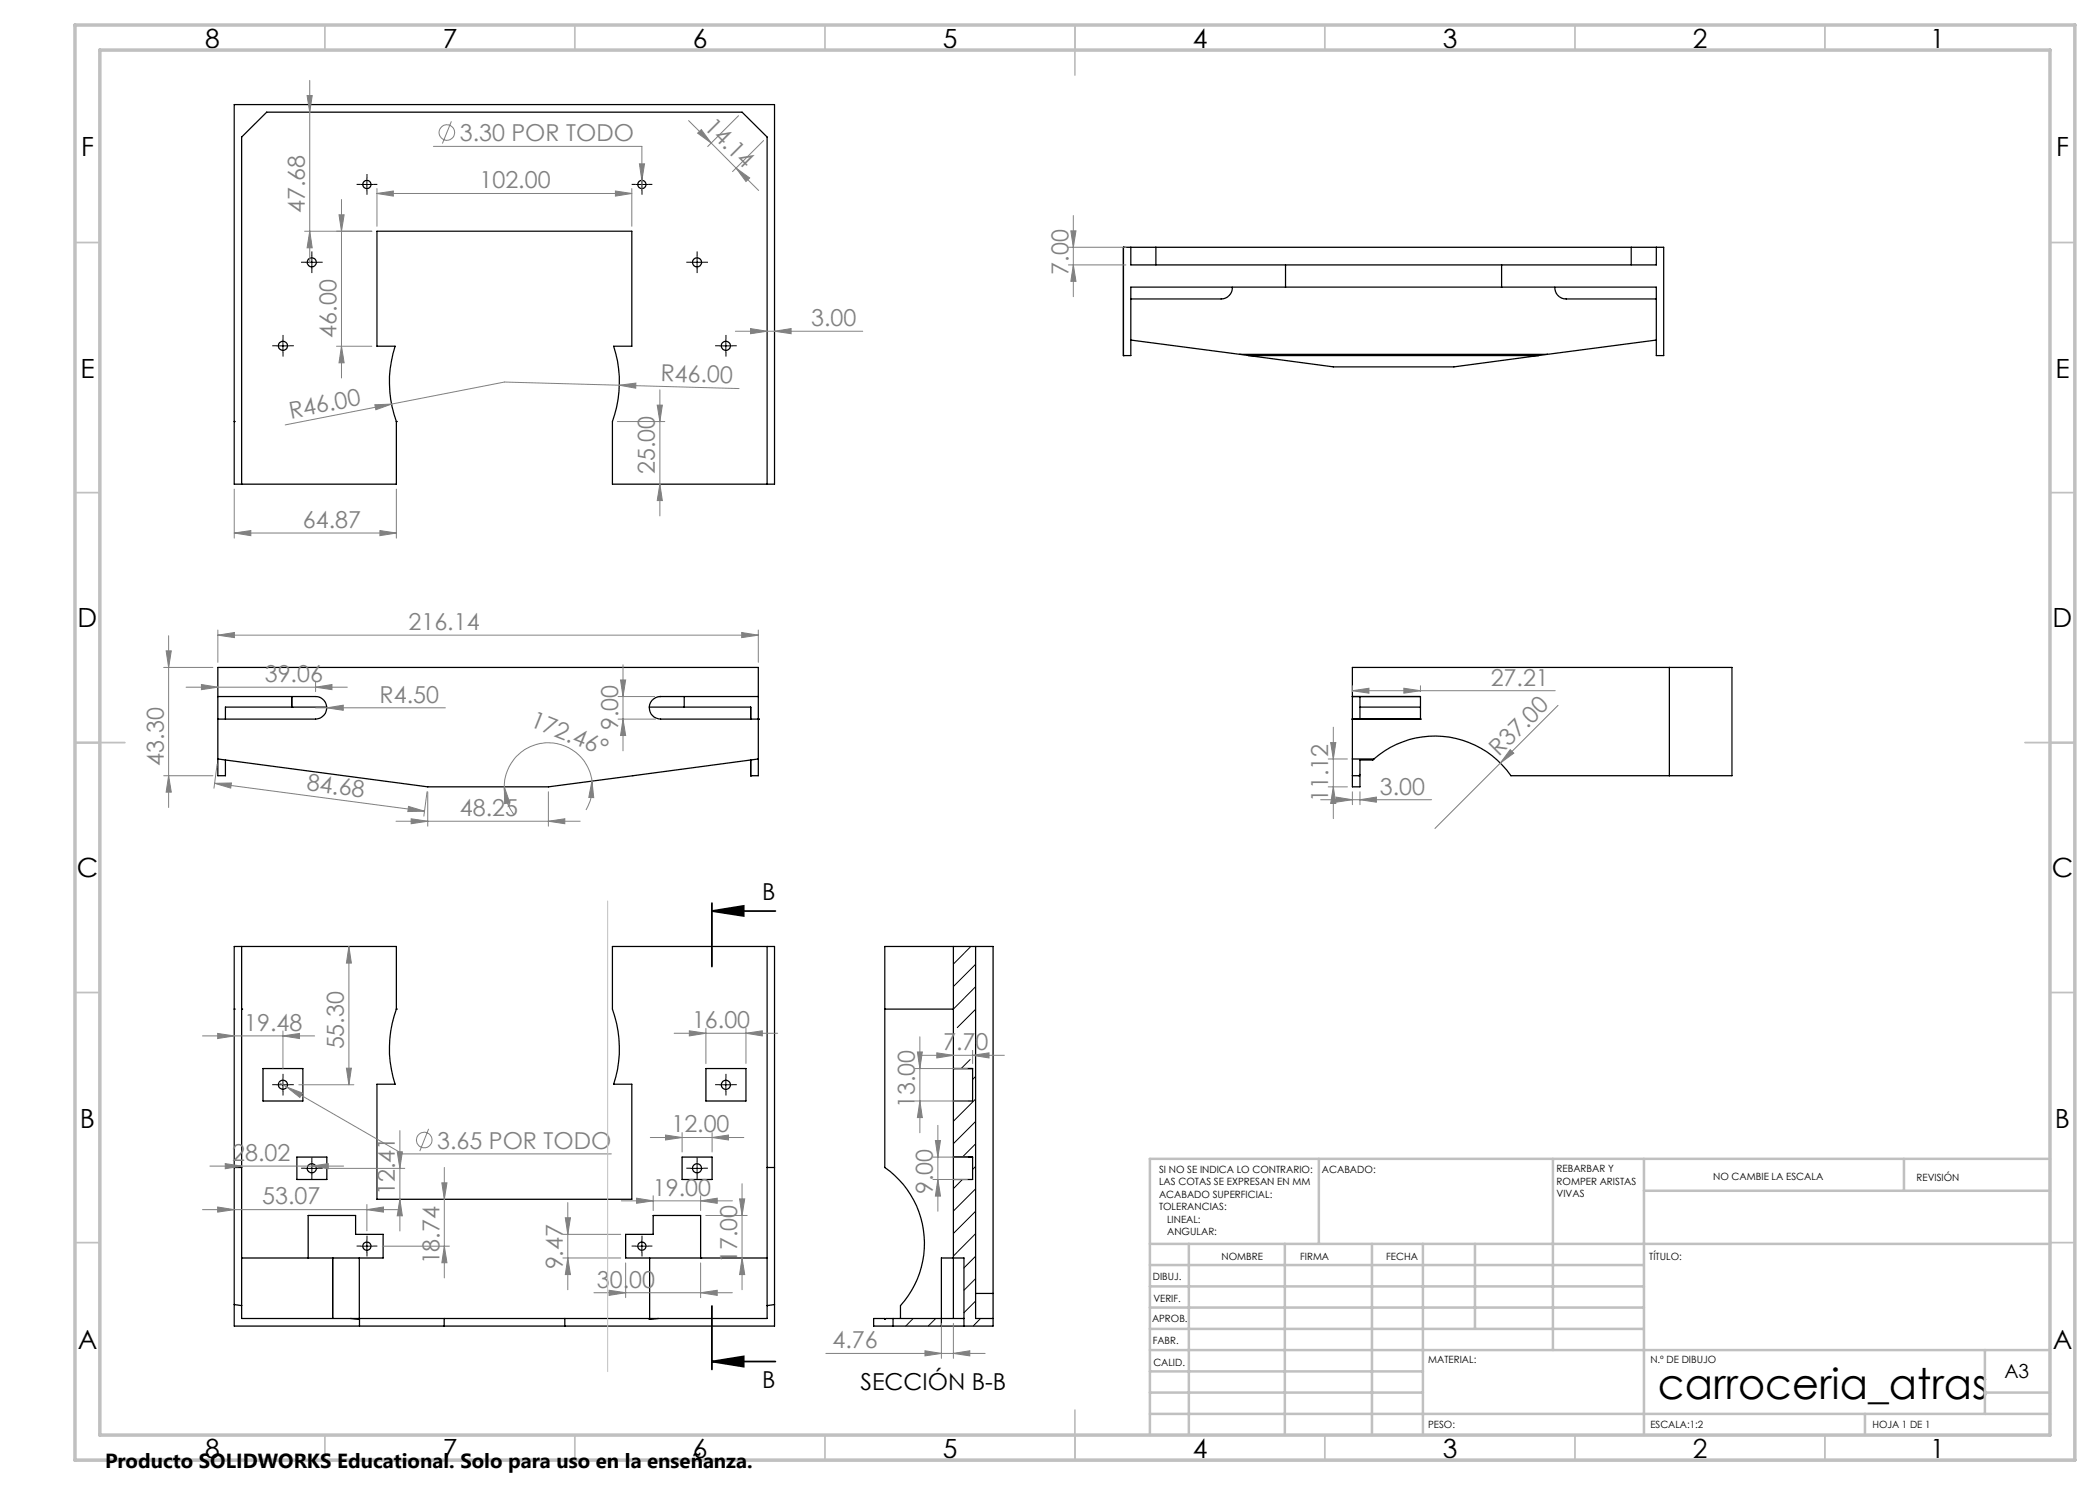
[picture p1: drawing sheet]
<svg xmlns="http://www.w3.org/2000/svg" width="420mm" height="297mm" viewBox="0 0 420 297" stroke-linecap="round" stroke-linejoin="round" font-family="sans-serif">
<g fill="none" stroke="#000" stroke-width=".25">
<path d="M46.8 20.9h108.1v75.9h-32.4v-12.5a23.3 23.3 0 0 0 .2-15.1h3.7v-23h-51v23h3.6a23.3 23.3 0 0 0 .3 15.1v12.5h-32.5zM224.7 49.5h.1M224.7 49.5h108v21.6h-1.4v-13.7h-105.1v13.7h-1.5M224.7 49.5v21.6M226.2 49.5v3.5h105.1v-3.5M231.2 49.5v3.5M246.5 57.4a2.23 2.23 0 0 1-2.3 2.4h-18M257.1 53v4.4M300.3 53v4.4M311 57.4a2.23 2.23 0 0 0 2.2 2.4h18.1M326.2 49.5v3.5M224.7 71.1h.1"/>
<path d="M226.2 68l21.8 2.9M248 70.9h61.5M248 70.9l1.7 .2M249.7 71.1h58M249.7 71.1l17 2.3h24.1l16.9-2.3M309.5 70.9l-1.8 .2M331.3 68l-21.8 2.9M46.8 84.3h.1M48.3 96.8v-69.4l5-5h95.1l5 5v69.4M79.3 84.3h.1M43.6 139.3h19.5a2.26 2.26 0 0 1 2.2 2.3 2.26 2.26 0 0 1-2.2 2.2h-19.5M58.3 139.3v2.1"/>
<path d="M132 139.3h.1M132 139.3a2.26 2.26 0 0 0-2.1 2.3 2.26 2.26 0 0 0 2.2 2.2h19.6M132 139.3h19.7M136.8 139.3v2.1M270.5 139.3v-5.8h75.9v21.6h-44.2a18.5 18.5 0 0 0-27.4-3.3M270.5 139.3v4.5M270.5 139.3h.1M270.5 139.3h13.6v4.5M272 139.3v4.5M333.9 133.5v21.6M43.6 151.8v3.3h1.5v-3.1M43.6 151.8v-18.3h108.1v18.3"/>
<path d="M43.6 151.8l41.9 5.6h24.2l42-5.6M58.3 141.4h.1M65.3 141.4h-20.2v2.4M129.9 141.4h20.2v2.4M150.1 152v3.1zM150.1 155.1h.1M151.7 143.8h.1M151.7 151.8v3.3h-1.6M270.5 143.8h.1M270.5 143.8h13.6M270.5 143.8v13.6h1.5v-2.3h-1.5M270.5 151.8h4.3"/>
<path d="M272 143.8h.1M272 141.4h12.1M274.8 151.8l-.2 .2h-2.6v2.9l-.2 .2M284.1 143.8h.1M48.3 189.3v44.2M153.4 189.3v44.2M190.7 189.3v74.4M195.1 189.3v74.4h3.5M46.8 201.8h.1M48.3 201.8h.1M52.6 213.7h8v6.5h-8zM79.3 201.8h.1"/>
<path d="M79.3 201.8a23.2 23.2 0 0 0-.3 15h-3.6v23.1h51v-23.1h-3.7a23.2 23.2 0 0 0-.2-15v-12.5h32.4v44.2M79.3 201.8v-12.5h-32.5v44.2M141.2 213.7h8v6.5h-8zM177 201.8h13.7M190.7 213.7h.1M190.7 213.7h3.8v6.5h-3.8M46.8 233.5v27.4M46.8 233.5h1.5M48.3 233.5v27.6M59.4 231.4h6v4.5h-6zM136.4 231.4h6v4.5h-6zM153.4 233.5v27.6"/>
<path d="M153.4 233.5h1.5M154.9 233.5v27.4M190.7 231.4h.1M190.7 231.4h3.8v4.5h-3.8M48.3 251.6h28.3v-4.7h-5.5v-3.8h-9.5v8.5M66.5 251.6h.1M66.5 251.6v12.1M71.9 251.6v12.1M129.9 251.6v12.1M140.1 251.6h.1M140.1 251.6v-8.5h-9.5v3.8h-5.5v4.7h28.3M195.1 258.7h3.5"/>
<path d="M46.8 260.9v4.3h108.1v-4.3M46.8 260.9l1.5 .2M48.3 261.1v2.6h105.1v-2.6M70.1 263.7l1.8 .2M71.9 263.7v1.5M88.8 263.7v1.5M113 263.7v1.5M129.9 263.7v.2l1.8-.2M154.9 260.9l-1.5 .2M178.6 263.7v1.5M180.1 263.7v-2.6a18.5 18.5 0 0 0-3.1-27.6v-44.2h21.6v75.9h-5.8M188.3 265.2h4.5"/>
<path d="M188.3 265.2v-13.6h4.5v13.6M192.8 263.7h-15.6l-.2 .2v-.2h-2.3v1.5h13.6"/>
<circle cx="73.4" cy="36.9" r=".82"/>
<circle cx="128.4" cy="36.9" r=".82"/>
<circle cx="62.3" cy="52.5" r=".91"/>
<circle cx="139.4" cy="52.5" r=".9"/>
<circle cx="56.6" cy="69.2" r=".92"/>
<circle cx="145.2" cy="69.2" r=".92"/>
<circle cx="56.6" cy="217" r=".92"/>
<circle cx="145.2" cy="217" r=".92"/>
<circle cx="62.4" cy="233.6" r=".91"/>
<circle cx="139.4" cy="233.6" r=".91"/>
<circle cx="73.4" cy="249.2" r=".82"/>
<circle cx="128.4" cy="249.2" r=".82"/>
</g>
<g fill="none" stroke="#000" stroke-width=".2">
<path d="M72.1 36.9h2.5M73.4 35.6v2.5M127.1 36.9h2.5M128.4 35.6v2.5M61.1 52.5h2.5M62.4 51.2v2.5M138.1 52.5h2.6M139.4 51.2v2.5M55.4 69.2h2.4M56.6 67.9v2.5M143.9 69.2h2.5M145.2 67.9v2.5"/>
<path d="M194.2 189.3l-3.5 3.5M195.1 192.9l-4.4 4.4M195.1 197.3l-4.4 4.5M55.4 217h2.4M56.6 215.7v2.5M143.9 217h2.5M145.2 215.7v2.5M194 211.9l-1.8 1.8M195.1 201.9l-3.6 3.6M195.1 215.3l-.6 .6M195.1 219.8l-4.4 4.5M61.1 233.7h2.5"/>
<path d="M62.4 232.4v2.5M138.1 233.7h2.6M139.4 232.4v2.5M192.5 235.9l-1.8 1.8M195.1 224.3l-4.4 4.4M195.1 228.8l-2.6 2.6M195.1 233.3l-.6 .6M195.1 237.8l-4.4 4.4M72.1 249.2h2.5M73.4 248v2.5M127.1 249.2h2.5M128.4 248v2.5"/>
<path d="M195.1 242.2l-4.4 4.5M195.1 246.7l-4.4 4.5M195.1 251.2l-2.3 2.4M195.1 255.7l-2.3 2.4M182.6 263.7l-1.4 1.5M187.1 263.7l-1.5 1.5M195.1 260.2l-2.3 2.3M196.1 263.7l-1.5 1.5"/>
</g>
<g fill="none" stroke="#808080" stroke-width=".2">
<path d="M61.4 19.1h1l-.5 3.3zM61.9 16.1v36.5M68.3 39.9v35.7M75.4 38.7l3.3-.5v1zM75.4 37.7v7.6M75.4 38.7h51M86.7 29.3h41.7v8.4M90.3 24.3l-1.8 4.4M123.1 38.2l3.3 .5-3.3 .5zM126.4 37.7v7.6M127.9 32.8h1l-.5 3.3zM137.7 24.1l4.5 4.5"/>
<path d="M139.5 26.6l.8-.7 1.9 2.7zM142.2 28.6l5 5M147.2 33.6l2.7 2-.7 .7zM147.2 33.6l4.5 4.5M147.7 23.1l-6.2 6.2M152.7 28.1l-6.2 6.2M60.9 46.2h13.5M61.9 46.2l.5 3.4h-1zM67.8 43h1l-.5 3.2zM213.7 53h11.5M213.7 49.5h11.5M214.2 46.2h1l-.5 3.3z"/>
<path d="M214.7 53l.5 3.3h-1zM214.7 43.1v16.2M67.3 69.2h7.1M68.3 69.2l.5 3.4h-1zM123.9 77l3.3-.4-.1 1zM132 78v25.2M147.1 66.2h25.4M147.8 77.7l-46.9-1.3-22.6 4.4M150.1 65.7l3.3 .5-3.3 .5zM154.9 66.2l3.3-.5v1zM46.8 97.8v9.8M75 81l3.3-.2-3.1 1.1z"/>
<path d="M78.3 80.8l-21.3 4.2M79.3 97.8v9.8M123.5 84.3h9.5M131.4 81h1.1l-.5 3.3zM132 96.8l.5 3.3h-1.1zM46.8 106.6l3.4-.5v1zM46.8 106.6h32.5M76 106.1l3.3 .5-3.3 .5zM32.7 133.5h9.9M33.2 130.2h1.1l-.6 3.3zM33.7 127.1v34.4M37.2 137.4h32.3"/>
<path d="M40.3 136.9l3.3 .5-3.3 .5zM43.6 127l3.3-.5v1zM43.6 126v6.5M43.6 127h108.1M63.1 137.4l3.3-.5v1zM63.1 136.4v1.9M123.6 139.3h7.4M124.1 136h1l-.5 3.3zM124.6 133v17.2M148.3 126.5l3.4 .5-3.4 .5zM151.7 126v6.5M270.5 138.1l3.3-.4v.9z"/>
<path d="M270.5 137.2v1.1M270.5 138.1h40.5M280.8 137.7l3.3 .4-3.3 .5zM284.1 137.2v1.1M32.7 155.1h9.9M33.7 155.1l.6 3.3h-1.1zM42.9 156.7l3.4-.1-.2 1zM42.9 156.7l42 5.5M43.4 152.8l-.6 4.9M63.1 141.6h26M65.4 141.6l3.3-.6v1.1zM85.4 158.4l-.6 4.8"/>
<path d="M85.5 158.4v6.8M100.9 157.4l1.1 3.1-1.1 .2zM100.9 157.4a8.6 8.6 0 0 0 1.9 5.5M109.7 158.4v6.8M118.4 156.2l.3 3.3h-.9zM118.4 156.2a8.8 8.8 0 0 0-9.3-7.6 8.8 8.8 0 0 0-8.2 8.8M118.4 156.2a8.9 8.9 0 0 1-1.2 5.8M123.6 143.8h7.5M124.6 143.8l.5 3.3h-1zM264.1 159.9h22.2M265.6 151.8h3.9M265.6 157.4h3.9"/>
<path d="M266.1 148.5h1.1l-.5 3.3zM266.7 157.4l.5 3.3h-1.1zM266.7 145.4v18.3M267.2 159.4l3.3 .5-3.3 .5zM270.5 158.4v2.5M272 159.9l3.3-.5v1zM272 158.4v2.5M302 149.9l.8 .7-2.7 2zM311.6 141.1l-24.6 24.6M79.2 164.2h36.8M81.7 161.3l3.2 .9-3.3 .1zM82.2 163.8l3.3 .4-3.3 .5z"/>
<path d="M109.7 164.2l3.3-.4v.9zM69.8 189.3l.5 3.3h-1zM69.8 189.3v27.7M40.5 207.2h22.4M43.5 206.7l3.3 .5-3.3 .5zM55.8 216.5l1.6 .9M56.6 207.2l3.3-.5v1zM56.6 206.2v7.6M57.4 217.4l3.1 1.2-.5 .9zM57.4 217.4l23.1 13.4h41.8M59.8 217h11M69.3 213.6h1l-.5 3.4z"/>
<path d="M134.8 206.7h20.7M137.9 206.2l3.3 .5-3.3 .5zM141.2 205.7v7M149.2 206.7l3.3-.5v1zM149.2 205.7v7M183 213.7h10.5M183.5 210.4h1l-.5 3.3zM184 207.4v19.2M184.3 211.1h16.6M187.4 210.6l3.3 .5-3.3 .5zM194.5 211.1l3.3-.5v1zM194.5 210.1v2.6"/>
<path d="M42 233.2h26.7M45 232.7l3.3 .5-3.3 .5zM62.4 233.2l3.3-.5v1zM65.5 233.7h15.5M79.4 230.4h1.1l-.5 3.3zM80 239.9l.5 3.3h-1.1zM80 226.1v20.1M85.7 225.8l-1.7 4.4M88.4 236.6h1l-.5 3.3zM88.9 233.5v22.1M127.3 239.6l3.3 .6-3.3 .5zM130.1 227.5h18.7"/>
<path d="M130.6 239.1v3M133.1 227l3.3 .5-3.3 .5zM136.4 226.5v3.9M140.1 239.1v3M142.4 227.5l3.3-.5v1zM142.4 226.5v3.9M147.9 239.8h1l-.5 3.3zM148.4 236.7v21.2M183 220.2h10.5M184 220.2l.5 3.3h-1zM186.6 235.9h6.9M186.6 231.4h6.9"/>
<path d="M187.1 228.1h1l-.5 3.3zM187.6 235.9l.5 3.3h-1zM187.6 225.1v17.1M40.5 241.9h39.2M43.5 241.4l3.3 .5-3.3 .5zM73.4 241.9l3.3-.5v1zM73.4 240.9v5.3M76.4 249.2h13.5M88.9 249.2l.5 3.4h-1zM112.6 246.9h11.5M112.6 251.6h11.5M113.1 243.6h1l-.5 3.3z"/>
<path d="M113.6 251.6l.5 3.3h-1zM113.6 240.5v17.4M118.8 258.5h27.7M121.8 258.1l3.3 .4-3.3 .6zM124.3 240.2h22.2M125.1 252.6v6.9M140.1 258.5l3.3-.4v1zM140.1 240.2l3.3-.6v1.1zM140.1 252.6v6.9M141.1 243.1h8.3M148.4 251.6l.5 3.3h-1zM165.2 270.7h31.8"/>
<path d="M185 270.2l3.3 .5-3.3 .5zM188.3 264.7v7M190.7 270.7l3.3-.5v1zM190.7 264.7v7"/>
<circle cx="89.4" cy="26.5" r="1.56"/>
<circle cx="84.8" cy="228" r="1.56"/>
</g>
<path d="M142.4 182.2l6.3-1v2zM142.4 182.2h12.7M142.4 180.6v12.7M142.4 272.3l6.3-1v2zM142.4 261.2v12.7M142.4 272.3h12.7" fill="none" stroke="#000" stroke-width=".35"/>
<g fill="none" stroke="#000" stroke-width=".2" stroke-dasharray="15.2 1.3 1.3 1.3" stroke-linecap="butt">
<path d="M72.1 36.9h-.8M73.4 35.6v-.8M73.4 38.1v.9M74.6 36.9h.9M127.1 36.9h-.8M128.4 35.6v-.8M128.4 38.1v.9M129.6 36.9h.9M61.1 52.4h-.9M62.4 51.2v-.9M62.4 53.7v.9M63.6 52.4h.9"/>
<path d="M138.2 52.4h-.9M139.4 51.2v-.9M139.4 53.7v.9M140.7 52.4h.9M55.4 69.2h-1M56.6 67.9v-.9M56.6 70.4v.9M57.9 69.2h.9M143.9 69.2h-.9M145.2 67.9v-.9M145.2 70.4v.9M146.4 69.2h1"/>
<path d="M55.4 216.9h-1M56.6 215.7v-.9M56.6 218.2v.9M57.9 216.9h.9M143.9 216.9h-.9M145.2 215.7v-.9M145.2 218.2v.9M146.4 216.9h1M61.1 233.6h-.9M62.4 232.4v-.9M62.4 234.9v.9M63.6 233.6h.9"/>
<path d="M138.2 233.6h-.9M139.4 232.4v-.9M139.4 234.9v.9M140.7 233.6h.9M72.1 249.2h-.8M73.4 248v-.9M73.4 250.5v.8M74.6 249.2h.9M127.1 249.2h-.8M128.4 248v-.9M128.4 250.5v.8M129.6 249.2h.9"/>
</g>
<path d="M121.5 180.2v94.1" fill="none" stroke="#c0c0c0" stroke-width=".2"/>
<g fill="none" stroke="#c0c0c0" stroke-width=".35">
<path d="M65 5v5M115 5v5M165 5v5M215 5v10M265 5v5M315 5v5M365 5v5M15 48.5h5M410 48.5h5M15 98.5h5M410 98.5h5M15 148.5h10"/>
<path d="M405 148.5h10M15 198.5h5M410 198.5h5M15 248.5h5M410 248.5h5M65 287v5M115 287v5M165 287v5M215 282v10M265 287v5M315 287v5M365 287v5"/>
</g>
<g fill="none" stroke="#c0c0c0" stroke-width=".5">
<path d="M263.8 231.8v17M310.6 231.8v38.2M328.8 231.8v55.2M328.8 238.2h81.2M380.8 231.8v6.4M410 231.8h-180v55.2M230 248.8h180M230 257.3h98.8M230 253h98.8M237.8 248.8v38.2M257 248.8v38.2M274.4 248.8v38.2"/>
<path d="M284.6 248.8v38.2M295 248.8v17M230 265.8h98.8M230 261.5h98.8M230 278.5h54.6M230 274.3h54.6M230 270h180M397 278.5h13M397 270v12.8M230 282.8h180M373 282.8v4.2"/>
</g>
<path d="M15 5h400v287h-400zM20 10h390v277h-390z" fill="none" stroke="#c0c0c0" stroke-width=".7"/>
<path d="M142.4 182.2l6.3-1v2zM142.4 272.3l6.3-1v2z" fill="#000"/>
<g fill="#808080">
<path d="M75 81l3.3-.2-3.1 1.1z"/>
<path d="M302 149.9l.8 .7-2.7 2z"/>
<path d="M123.9 77l3.3-.4-.1 1z"/>
<path d="M65.4 141.6l3.3-.6v1.1z"/>
<path d="M118.4 156.2l.3 3.3h-.9zM100.9 157.4l1.1 3.1-1.1 .2z"/>
<path d="M81.7 161.3l3.2 .9-3.3 .1zM42.9 156.7l3.4-.1-.2 1z"/>
<path d="M190.7 270.7l3.3-.5v1zM185 270.2l3.3 .5-3.3 .5z"/>
<path d="M56.6 207.2l3.3-.5v1zM43.5 206.7l3.3 .5-3.3 .5zM62.4 233.2l3.3-.5v1zM45 232.7l3.3 .5-3.3 .5zM73.4 241.9l3.3-.5v1zM43.5 241.4l3.3 .5-3.3 .5zM123.1 38.2l3.3 .5-3.3 .5zM75.4 38.7l3.3-.5v1zM63.1 137.4l3.3-.5v1zM40.3 136.9l3.3 .5-3.3 .5zM280.8 137.7l3.3 .4-3.3 .5zM270.5 138.1l3.3-.4v.9zM272 159.9l3.3-.5v1zM267.2 159.4l3.3 .5-3.3 .5z"/>
<path d="M57.4 217.4l2.6 2.1 .5-.9zM150.1 65.7l3.3 .5-3.3 .5zM154.9 66.2l3.3-.5v1zM127.9 32.8l.5 3.3 .5-3.3zM43.6 127l3.3-.5v1zM148.3 126.5l3.4 .5-3.4 .5zM82.2 163.8l3.3 .4-3.3 .5zM109.7 164.2l3.3-.4v.9z"/>
<path d="M76 106.1l3.3 .5-3.3 .5zM46.8 106.6l3.4-.5v1z"/>
<path d="M140.1 258.5l3.3-.4v1zM121.8 258.1l3.3 .4-3.3 .6z"/>
<path d="M140.1 240.2l3.3-.6v1.1zM127.3 239.6l3.3 .6-3.3 .5z"/>
<path d="M142.4 227.5l3.3-.5v1zM133.1 227l3.3 .5-3.3 .5z"/>
<path d="M149.2 206.7l3.3-.5v1zM137.9 206.2l3.3 .5-3.3 .5z"/>
<path d="M124.1 136h1l-.5 3.3zM124.6 143.8l.5 3.3h-1z"/>
<path d="M33.2 130.2h1.1l-.6 3.3zM33.7 155.1l.6 3.3h-1.1z"/>
<path d="M187.6 235.9l.5 3.3h-1zM187.1 228.1h1l-.5 3.3z"/>
<path d="M69.3 213.6h1l-.5 3.4zM69.8 189.3l.5 3.3h-1z"/>
<path d="M61.9 46.2l.5 3.4h-1zM61.4 19.1h1l-.5 3.3zM214.7 53l.5 3.3h-1zM214.2 46.2h1l-.5 3.3z"/>
<path d="M183.5 210.4h1l-.5 3.3zM184 220.2l.5 3.3h-1z"/>
<path d="M79.4 230.4h1.1l-.5 3.3zM80 239.9l.5 3.3h-1.1zM88.4 236.6h1l-.5 3.3zM88.9 249.2l.5 3.4h-1zM67.8 43h1l-.5 3.2zM68.3 69.2l.5 3.4h-1zM131.4 81h1.1l-.5 3.3zM132 96.8l.5 3.3h-1.1zM266.1 148.5h1.1l-.5 3.3zM266.7 157.4l.5 3.3h-1.1z"/>
<path d="M148.4 251.6l.5 3.3h-1zM147.9 239.8h1l-.5 3.3z"/>
<path d="M113.1 243.6h1l-.5 3.3zM113.6 251.6l.5 3.3h-1z"/>
<path d="M139.5 26.6l.8-.7 1.9 2.7zM147.2 33.6l2.7 2-.7 .7z"/>
<path d="M187.4 210.6l3.3 .5-3.3 .5zM194.5 211.1l3.3-.5v1z"/>
</g>
<text font-size="8.5" x="331.6" y="279.7">carroceria_atras</text>
<g font-size="5.3">
<text x="41" y="9.5">8</text>
<text x="88.5" y="9.5">7</text>
<text x="138.5" y="9.5">6</text>
<text x="188.5" y="9.5">5</text>
<text x="238.5" y="9.5">4</text>
<text x="288.5" y="9.5">3</text>
<text x="338.5" y="9.5">2</text>
<text x="386" y="9.5">1</text>
<text x="16.2" y="31.3">F</text>
<text x="411.2" y="31.3">F</text>
<text x="16.1" y="75.5">E</text>
<text x="411.1" y="75.5">E</text>
<text x="15.5" y="125.5">D</text>
<text x="410.5" y="125.5">D</text>
<text x="15.4" y="175.5">C</text>
<text x="410.4" y="175.5">C</text>
<text x="16" y="225.5">B</text>
<text x="411" y="225.5">B</text>
<text x="15.5" y="269.8">A</text>
<text x="410.5" y="269.8">A</text>
<text x="41" y="291.5">8</text>
<text x="88.5" y="291.5">7</text>
<text x="138.5" y="291.5">6</text>
<text x="188.5" y="291.5">5</text>
<text x="238.5" y="291.5">4</text>
<text x="288.5" y="291.5">3</text>
<text x="338.5" y="291.5">2</text>
<text x="386" y="291.5">1</text>
</g>
<g font-size="4.7" fill="#808080">
<text x="92" y="28.2">3.30 POR TODO</text>
<text x="140.6" y="25.6" transform="rotate(45 140.6 25.6)">14.14</text>
<text x="95.9" y="37.7">102.00</text>
<text x="60.9" y="42.6" transform="rotate(-90 60.9 42.6)">47.68</text>
<text x="213.7" y="54.9" transform="rotate(-90 213.7 54.9)">7.00</text>
<text x="162.2" y="65.2">3.00</text>
<text x="67.3" y="67.5" transform="rotate(-90 67.3 67.5)">46.00</text>
<text x="132.1" y="76.2" transform="rotate(2 132.1 76.2)">R46.00</text>
<text x="58.1" y="83.7" transform="rotate(-11 58.1 83.7)">R46.00</text>
<text x="131" y="94.8" transform="rotate(-90 131 94.8)">25.00</text>
<text x="60.6" y="105.6">64.87</text>
<text x="81.7" y="126">216.14</text>
<text x="53" y="136.4">39.06</text>
<text x="298.1" y="137.1">27.21</text>
<text x="75.9" y="140.6">R4.50</text>
<text x="105.9" y="145.2" transform="rotate(22 105.9 145.2)">172.46°</text>
<text x="123.6" y="146.1" transform="rotate(-90 123.6 146.1)">9.00</text>
<text x="32.7" y="153.1" transform="rotate(-90 32.7 153.1)">43.30</text>
<text x="299.8" y="151.5" transform="rotate(-45 299.8 151.5)">R37.00</text>
<text x="61.2" y="158" transform="rotate(8 61.2 158)">84.68</text>
<text x="265.7" y="160.4" transform="rotate(-90 265.7 160.4)">11.12</text>
<text x="276" y="158.9">3.00</text>
<text x="92" y="163.2">48.25</text>
<text x="48.9" y="206.2">19.48</text>
<text x="68.8" y="209.9" transform="rotate(-90 68.8 209.9)">55.30</text>
<text x="138.4" y="205.6">16.00</text>
<text x="188.6" y="210">7.70</text>
<text x="183" y="221.7" transform="rotate(-90 183 221.7)">13.00</text>
<text x="134.3" y="226.5">12.00</text>
<text x="46.4" y="232.2">28.02</text>
<text x="87.4" y="229.7">3.65 POR TODO</text>
<text x="79" y="239" transform="rotate(-90 79 239)">12.41</text>
<text x="130.6" y="239.1">19.00</text>
<text x="186.6" y="238.8" transform="rotate(-90 186.6 238.8)">9.00</text>
<text x="52.4" y="240.9">53.07</text>
<text x="87.9" y="252.9" transform="rotate(-90 87.9 252.9)">18.74</text>
<text x="112.6" y="253.9" transform="rotate(-90 112.6 253.9)">9.47</text>
<text x="119.4" y="257.5">30.00</text>
<text x="147.4" y="252.6" transform="rotate(-90 147.4 252.6)">17.00</text>
<text x="166.5" y="269.6">4.76</text>
</g>
<g font-size="4.7">
<text x="152.4" y="180">B</text>
<text x="152.4" y="277.7">B</text>
<text x="172.1" y="278">SECCIÓN B-B</text>
</g>
<text font-size="4.1" x="21" y="293.7">Producto SOLIDWORKS Educational. Solo para uso en la enseñanza.</text>
<text font-size="3.9" x="400.9" y="275.5">A3</text>
<g font-size="2">
<text x="231.8" y="234.6">SI NO SE INDICA LO CONTRARIO:</text>
<text x="231.8" y="237.1">LAS COTAS SE EXPRESAN EN MM</text>
<text x="231.8" y="239.6">ACABADO SUPERFICIAL:</text>
<text x="264.4" y="234.6">ACABADO:</text>
<text x="311.3" y="234.5">REBARBAR Y</text>
<text x="311.3" y="237">ROMPER ARISTAS</text>
<text x="311.3" y="239.5">VIVAS</text>
<text x="342.6" y="236">NO CAMBIE LA ESCALA</text>
<text x="383.3" y="236.2">REVISIÓN</text>
<text x="231.8" y="242.1">TOLERANCIAS:</text>
<text x="233.4" y="244.6">LINEAL:</text>
<text x="233.4" y="247.1">ANGULAR:</text>
<text x="244.3" y="252">NOMBRE</text>
<text x="260" y="251.9">FIRMA</text>
<text x="277.2" y="251.9">FECHA</text>
<text x="329.9" y="251.9">TÍTULO:</text>
<text x="230.6" y="256.1">DIBUJ.</text>
<text x="230.7" y="260.3">VERIF.</text>
<text x="230.4" y="264.4">APROB.</text>
<text x="230.5" y="268.8">FABR.</text>
<text x="230.7" y="273.1">CALID.</text>
<text x="285.6" y="272.5">MATERIAL:</text>
<text x="330.1" y="272.5">N.º DE DIBUJO</text>
<text x="285.6" y="285.5">PESO:</text>
<text x="330.1" y="285.6">ESCALA:1:2</text>
<text x="374.5" y="285.6">HOJA 1 DE 1</text>
</g>
</svg>
